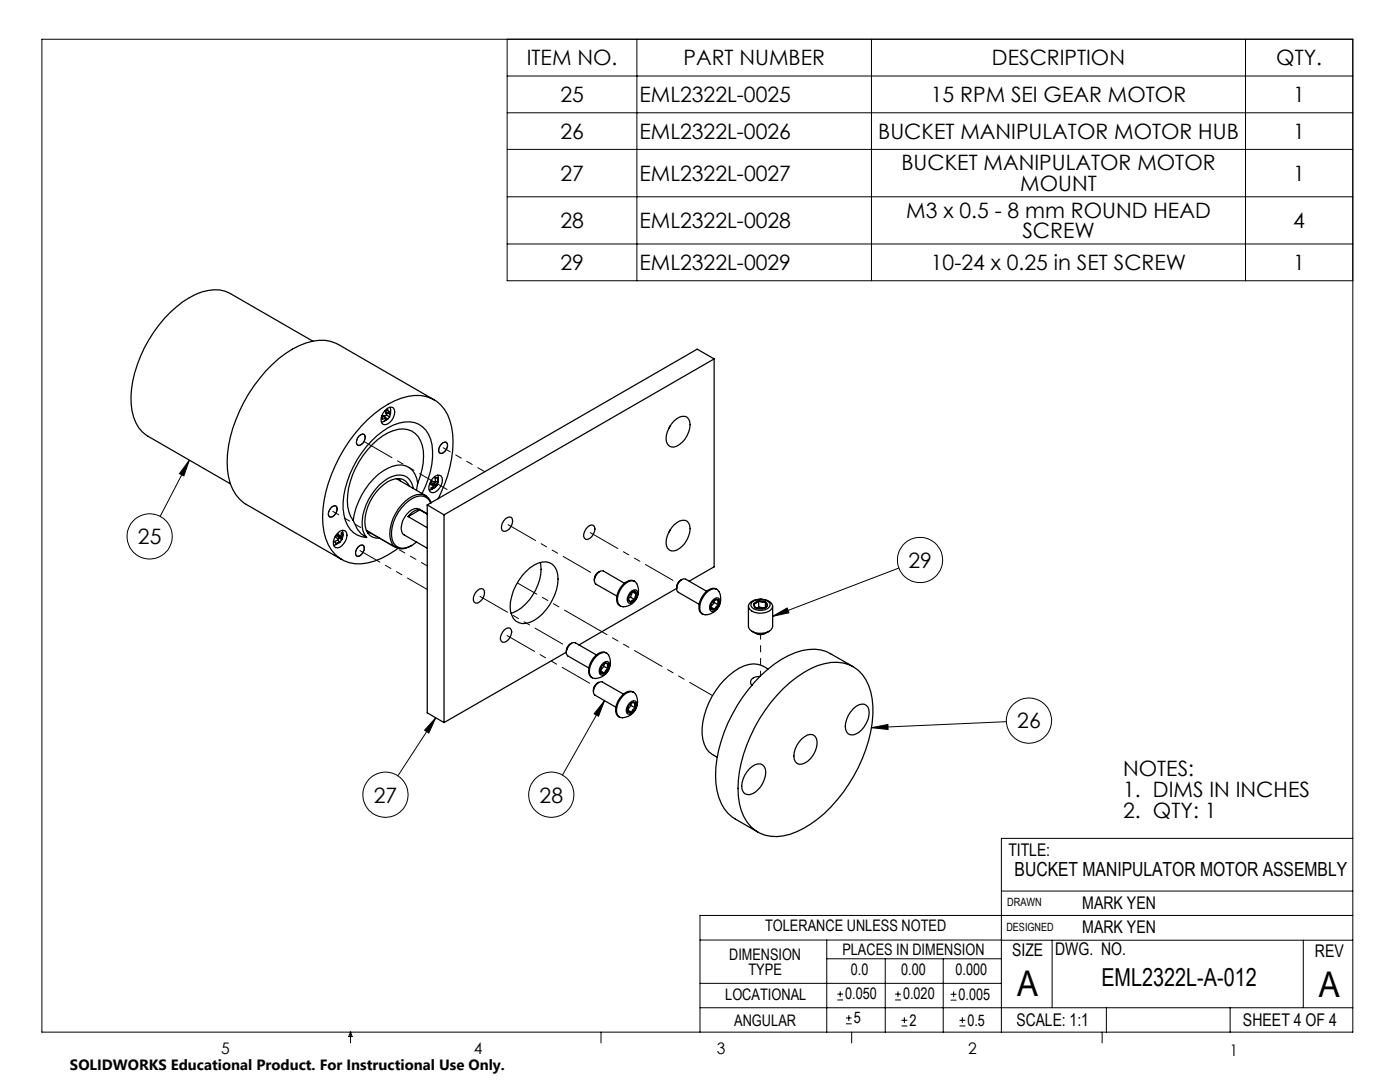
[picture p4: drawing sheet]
<svg xmlns="http://www.w3.org/2000/svg" width="279mm" height="216mm" viewBox="0 0 279 216" stroke-linecap="round" stroke-linejoin="round" font-family="sans-serif">
<g fill="none" stroke="#000" stroke-width=".2">
<path d="M8.4 7.8h261.6v198.2h-261.6zM101.2 7.8v48.2h168.8M101.2 15.2h168.8M127.1 7.8v48.2M173.9 7.8v48.2M248.6 7.8v48.2M101.2 22.5h168.8M101.2 29.8h168.8M101.2 39.3h168.8M101.2 48.7h168.8M37.8 91.8l-1.1 3.2-.9-.5zM37.8 91.8l-5.8 11.2"/>
<path d="M179.4 113.3l-25.2 9.7M120.6 139.8l-1.1 3.1-.9-.5zM120.6 139.8l-8.3 14.9M154.2 123l2.9-1.7 .3 1zM87 143.2l-1.4 3.1-.9-.6zM87 143.2l-7.6 11.6M173.9 145.2l3.3-.6v1zM200.8 144l-26.9 1.2M199.8 177.8h70.2M270 167.3h-70.2v38.7M139.7 187.6h60.2M139.7 196.2h60.1"/>
<path d="M165 187.6v18.4M165 191.3h34.8M167.1 199.5h1.1M167.1 198.4h1.1M167.7 197.8v1.1M176.7 191.3v14.7M178.6 199.5h1.2M178.6 198.4h1.2M179.2 197.8v1.1M188.2 191.3v14.7M189.7 199.6h1.2M189.7 198.4h1.2"/>
<path d="M190.3 197.8v1.2M199.8 187.6h70.2M210 187.6v13.5M260.1 187.6v13.5M270 182.7h-130.3v23.3M70 206v2.1M70 206l.3 .8h-.7zM119.9 206v2.1M139.7 201.1h130.3M168.8 204.3h1.2M168.8 203.1h1.2M169.4 202.6v1.1"/>
<path d="M170 206v2.1M179.9 204.7h1.2M179.9 203.6h1.2M180.5 203v1.2M191.5 204.7h1.2M191.5 203.6h1.2M192.1 203v1.2M220 206v2.1M220.8 201.1v4.9M245.5 201.1v4.9"/>
<circle cx="29.9" cy="107" r="4.5"/>
<circle cx="183.6" cy="111.7" r="4.5"/>
<circle cx="76.9" cy="158.6" r="4.5"/>
<circle cx="110" cy="158.6" r="4.5"/>
<circle cx="205.4" cy="143.8" r="4.5"/>
</g>
<path d="M154.2 123l2.9-1.7 .3 1zM173.9 145.2l3.3-.6v1zM120.7 139.8l-1.2 3.1-.9-.5zM87 143.2l-1.4 3.1-.9-.6zM37.8 91.8l-1.1 3.2-.9-.5z" fill="#000"/>
<g fill="none" stroke="#000" stroke-width=".25">
<path d="M62.4 68.1l-16.4-9.5a8 8 0 0 0-8.2 .8 25.8 25.8 0 0 0-11.7 19.8 9.4 9.4 0 0 0 2.3 7l1.2 .9 16.4 9.5M86.6 79.8l-19-11a7.6 7.6 0 0 0-6.5-.4 21.8 21.8 0 0 0-10.4 8.6 26.6 26.6 0 0 0-5.3 16.8 8.6 8.6 0 0 0 3.7 6.8l19.1 11.1M142.5 71.6v41.5l-5 2.9M142.5 71.6l-3.4-1.9-53.8 31.1M142.5 71.6l-53.9 31.1M71.6 87l.8-.4 .2 .1a1.43 1.43 0 0 1-1.2 2.1 1.28 1.28 0 0 1 .2-1.8zM76.3 83l.9 .5M76.3 83v.6l.9-.1M76.7 84l-.6 .2M76.8 82l.6-.3 .4 .8M76.8 82l.4 .9M76.8 82.9v.4"/>
<path d="M76.8 82l1 .5M76.9 81.9a1.26 1.26 0 0 1 1.6-.5 2.47 2.47 0 0 1-1.6 3.3h-.4a1.98 1.98 0 0 1 .4-2.8zM77.2 83.8l-.6 .3M77.2 83.5l-.4 .4 .6-.3M77.2 82.9l-.9 .1M77.2 82.9l.6 .3M77.2 83.5l.2 .1M77.4 82.3h.1M77.4 82.3l-.4 .2M77.4 82.3l.5 .4M77.4 83.6l-.2 .1M77.8 83.2l-.4 .4"/>
<path d="M77.8 82.5l.1-.5v.7M77.8 81.3l.1 1M77.9 82.7l-.1 .5M79.1 95.5l5.9 3.4M79.7 95.5l.2 .5M81.7 97a2.48 2.48 0 0 0-3.5-1.3 9.5 9.5 0 0 0-5.3 9.3 2.46 2.46 0 0 0 2.8 2.4M82.5 97.5a2.83 2.83 0 0 0-4.2-2.4 10.6 10.6 0 0 0-5.9 10.8l.8 1.3M83.4 96.4a11.3 11.3 0 0 0 .5-8.5 4 4 0 0 0-5.4-2 15.1 15.1 0 0 0-8.1 8.8 12.2 12.2 0 0 0-.8 7.5l.9 1.7M83.4 96.4a3.6 3.6 0 0 0-5-3.4 12.9 12.9 0 0 0-7.4 8.4l-.5 2.5M83.4 96.4l-.3 1.4M84.2 98.5a15.5 15.5 0 0 0 1.7-10.9 4.7 4.7 0 0 0-6.2-3.2 15.9 15.9 0 0 0-8.4 7.3 16.9 16.9 0 0 0-2.6 11.1 4.9 4.9 0 0 0 4.5 4.4M85.9 96.5l.7 .4"/>
<path d="M86.2 96.4l.4 .1M86.2 96.4l-.1 .2M86.2 97.3l.3 .1M86.2 96.4l.9 .6M86.2 97.6l-.5 .2M86.4 95.4a1.04 1.04 0 0 1 1.8-.1 2.66 2.66 0 0 1-1.8 3 .93 .93 0 0 1-.8-1.2l.4-1.2zM86.6 96.9l-.6 .5h.5M86.7 96.2l-.1 .3M86.9 96l.5 .3M87.1 97l-.6 .4M87.2 96.8l-.1 .2M87.2 96.8l-1.1 .8"/>
<path d="M87.3 94.8l.2 .6M87.4 96.3l.1-.2-.3 .7-.6-.3M87.4 96.3l-.1-.9-.5-.1 .1 .9-.8-.2-.3 .7 .8 .2M87.5 99.5a24.9 24.9 0 0 0 2.8-12.8 8.2 8.2 0 0 0-4.2-7.2 8.7 8.7 0 0 0-7.3 .5 26.8 26.8 0 0 0-12.7 14.7 19.5 19.5 0 0 0-1.1 12.8 6.8 6.8 0 0 0 8.4 4.8 15.2 15.2 0 0 0 6-2.9M87.5 95.4v.8M88.1 88.6l.3-.3h.6a1.46 1.46 0 0 1-.9 2.2h-.3a1.22 1.22 0 0 1 .3-1.9zM133.8 84.9l-.3 .5M134.5 84a2.29 2.29 0 0 1 2.6-.7 3 3 0 0 1 0 3.6 3.6 3.6 0 0 1-3.1 2.3 1.74 1.74 0 0 1-1-2.4 6.4 6.4 0 0 1 1.5-2.8zM66.1 101.3l.3-.3h.6a1.46 1.46 0 0 1-1.2 2.2 1.2 1.2 0 0 1 .3-1.9zM67.1 108.6l-.5 .2M67.3 106.7l.8 .4M67.3 106.4a1.04 1.04 0 0 1 1.9-.1 2.66 2.66 0 0 1-1.9 3h-.3a1.33 1.33 0 0 1-.3-1.8z"/>
<path d="M67.3 107.8l.5 .3M67.4 107l.3 .4M67.4 107l.9 .5M67.5 106.8l-.1 .2M67.7 107.4l-.2 .2M67.7 107.4l.5 .3M67.8 108.2l-.7 .5M68.1 107.1l-.7-.6-.5 .6 .7 .6-.9 .4 .3 .3 .8-.3M68.1 106.5l.3 .2M68.2 107.7l-.5 .6 .1-.2M68.3 105.8l.1 .6M68.3 107.5l-.1 .2"/>
<path d="M68.4 106.7l-.1 .8M68.4 106.7l-.3-.4v.8M68.4 106.4l-.2 1.2M70.5 103.9a5.1 5.1 0 0 0 2.7 3.3M71.5 109.1l.3-.2 .6-.1a1.46 1.46 0 0 1-.9 2.2h-.3a1.3 1.3 0 0 1 .3-1.9zM73.1 105.8l5.9 3.5M73.4 106.3h.5M81.5 103.1l3.8 2.2M83.8 101.7a2.59 2.59 0 0 0-2.3 1.4M83.8 101.7l1.5 .9M83.8 101.7l-2.3 1.4M85.3 102.5l-1.6-.9a2.6 2.6 0 0 0-3 1.7 3.6 3.6 0 0 0-.4 3.2l5 2.9"/>
<path d="M85.3 100.8l3.3 1.9M85.3 100.8v41.4l3.3 2M86 100.4a2.3 2.3 0 0 0-3.6-1 8.3 8.3 0 0 0-4.1 8.3 2.24 2.24 0 0 0 3.3 1.4l1.5-.9M86 100.3a2.37 2.37 0 0 0-3.6-1.3 9 9 0 0 0-4.5 8.4 2.39 2.39 0 0 0 3.7 1.7l.6-.3M88.6 102.7v41.5M95.3 117.8l.8-.4 .3 .1a1.91 1.91 0 0 1-1.5 2.8 1.12 1.12 0 0 1-.3-1.5zM100.9 103.5l.8-.3h.3a1.91 1.91 0 0 1-1.5 2.8 1.09 1.09 0 0 1-.3-1.5zM105 114.1a4.7 4.7 0 0 1 4.7-1.8 3.6 3.6 0 0 1 1.6 4.2 10.3 10.3 0 0 1-5.5 7.7 2.7 2.7 0 0 1-3.9-2.2 10 10 0 0 1 3.1-7.9zM107.8 112.3a9.7 9.7 0 0 1-5.8 10.1M117.3 105.1l.8-.4a.87 .87 0 0 1 .5 1.3 1.94 1.94 0 0 1-1.7 1.6 1.04 1.04 0 0 1-.2-1.5zM119.7 114.1l-.3 .1a1.74 1.74 0 0 0-.8 1.7M124.5 116.7a1.69 1.69 0 0 1 2.4-.5 3.1 3.1 0 0 1 .1 3.3 3.1 3.1 0 0 1-2.9 1.5 1.35 1.35 0 0 1-.9-1.6 4.8 4.8 0 0 1 1.3-2.7z"/>
<path d="M124.6 116.4l-4.2-2.5a1.74 1.74 0 0 0-1.8 2.1l.3 .6 4.2 2.4M125.4 119.5a.45 .45 0 0 0 .4 .6M125.4 119.5l.4 .6M125.7 118.3a.97 .97 0 0 1 1.4-.4 1.77 1.77 0 0 1-1.6 2.4 1.2 1.2 0 0 1-.1-1.6zM125.8 119.2l-.4 .2M125.8 119.2l.8 .4M126.6 119.6l-.5 .5h-.3M126.6 118l.4 .3v.3M126.6 118a1.56 1.56 0 0 0-1.2 1.5M126.6 118l-.5 .2M126.6 118l.4 .6M126.6 119.6l-.8 .5"/>
<path d="M126.7 116a1.74 1.74 0 0 0-2.3 .6 3.7 3.7 0 0 0-1.2 3.8l.6 .5M127 118.6v.4l-.4 .6M127 118.6l-.4 1M127 118.6l-.8-.5-.4 1.1M133.8 105.7l-.3 .5M134.5 104.8a2.29 2.29 0 0 1 2.6-.8 3 3 0 0 1 0 3.7 3.6 3.6 0 0 1-3.1 2.2 1.74 1.74 0 0 1-1-2.3 6.4 6.4 0 0 1 1.5-2.8zM135 117.4l-19.5 11.3M136.1 115.6l-.4 .3a1.76 1.76 0 0 0-.7 1.6M140.9 118.4a1.74 1.74 0 0 1 2.4-.6 3.1 3.1 0 0 1-2.7 4.9 1.31 1.31 0 0 1-.9-1.7 4.7 4.7 0 0 1 1.2-2.6zM141 118l-4.2-2.4a1.52 1.52 0 0 0-1.7 1.3 .91 .91 0 0 0 .3 1.3l4.1 2.4M142.3 119.7l.8-.4h.3a1.81 1.81 0 0 1-1 2.7h-.3a1.46 1.46 0 0 1 .2-2.3zM142.6 119.8v.4"/>
<path d="M142.7 119.7a1.57 1.57 0 0 0-.7 1.8M142.7 119.7l.4-.1 .3 .2M142.7 119.7l.7 .1M143.1 117.6a1.08 1.08 0 0 0-1.3-.1 4 4 0 0 0-2.1 4.6l.5 .5M143.4 119.8l.1 .3-.1 .6M143.4 119.8l-.1 .1 .1 .8M151.4 119.9l-.7 .3-.2 .3M151.4 119.9h.7l.7 .2M151.4 119.9l-.5 .5-.4 .1M151.4 119.9l.8 .3 .6-.1M151.4 119.9v1.2M100.7 125.7l.8-.4a.87 .87 0 0 1 .5 1.3 1.94 1.94 0 0 1-1.7 1.6 1.04 1.04 0 0 1-.3-1.6z"/>
<path d="M113 130.1l-24.4 14.1M114.1 128.3a1.74 1.74 0 0 0-1.1 1.9M119 130.7l-4.2-2.4a1.7 1.7 0 0 0-1.8 1.7v.4l.3 .5 4.2 2.4M119.1 130.9a1.55 1.55 0 0 1 2.3-.3 3.1 3.1 0 0 1-3 4.7 1.75 1.75 0 0 1-.6-2.5l.8-1.4zM119.5 136.2a1.93 1.93 0 0 0-.9 2.4l4.3 2.5M119.5 136.2l.7-.1 4.2 2.4M119.5 136.2a1.73 1.73 0 0 0-1.1 1.8M119.8 133.7l.1 .5M119.9 134.2l.2 .2 .5-.1M119.9 134.2l.7 .1M120.4 132.3l.8-.3a.92 .92 0 0 1 .4 1.3 1.85 1.85 0 0 1-1.7 1.4 1.6 1.6 0 0 1 .5-2.4zM120.5 133l-.7 .8 .8 .5"/>
<path d="M120.5 132.5v.5M120.5 133l.9 .4M120.6 132.4a.5 .5 0 0 1 .8 .1M120.6 132.4a1.51 1.51 0 0 0-.7 1.8M120.6 132.4l.8 .1M121.1 130.3a1.63 1.63 0 0 0-2.2 .5 3.9 3.9 0 0 0-1.3 3.8l.6 .7M121.4 133.4l-.8 .9M121.4 132.5l.1 .4-.1 .5M121.4 132.5l-.2 .5 .2 .4M121.4 133.4l-.6 .4-.2 .5M124.4 138.8a1.72 1.72 0 0 1 2.4-.4 3.1 3.1 0 0 1 0 3.3 3.1 3.1 0 0 1-2.9 1.5 1.42 1.42 0 0 1-.9-1.7 4.6 4.6 0 0 1 1.4-2.7zM126.5 138.1a1.58 1.58 0 0 0-2.3 .6 3.8 3.8 0 0 0-1.2 3.8l.6 .6"/>
<path d="M141.9 121l.1 .5M142 121.5a.49 .49 0 0 0 .7 .1M142 121.5l.7 .1M142.6 120.2l-.7 .9 .8 .5M142.6 120.2l.8 .5M143.4 120.7l-.7 .9M143.4 120.7l-.5 .4-.2 .5M149.4 121v4l.2 .6 .5 .4M149.6 120.4a3.2 3.2 0 0 1 4.5 .1 1.11 1.11 0 0 1-.7 1.5 3.5 3.5 0 0 1-3.8-.4l-.2-.4v-.4zM150.1 126a2.52 2.52 0 0 0 3.4 0M150.1 120.1a2.63 2.63 0 0 1 3.5 .3 1.02 1.02 0 0 1-.8 1.2 2.35 2.35 0 0 1-2.9-.8zM150.5 120.5a.6 .6 0 0 0 .3 .7"/>
<path d="M150.5 120.5l.3 .7M151.4 121.1l-.4 .3M151.4 121.1l.7 .1M151.7 135a1.46 1.46 0 0 0-1.9 1.4l.3 .4M152.1 121.2l-1 .2M152.1 121.2l.4 .2M152.8 120.1a.6 .6 0 0 1 .3 .8M152.8 120.1l.3 .8M152.8 120.1v1.1M153.1 120.9a1.85 1.85 0 0 1-2.3 .3M153.1 120.9l-.5 .4-.5-.1M153.3 133.5a4.9 4.9 0 0 0-5.8-.2 15.5 15.5 0 0 0-7.4 13.2 4.8 4.8 0 0 0 3 4.6"/>
<path d="M154.2 121v4a2.35 2.35 0 0 1-2.9 1.4l-1.2-.4M156.3 137.4a17.8 17.8 0 0 1 9.5-5.2 7.1 7.1 0 0 1 8 5.8 21.7 21.7 0 0 1-1.7 13.3 29.1 29.1 0 0 1-11.7 14 9.7 9.7 0 0 1-8.8 .9 8.5 8.5 0 0 1-4.2-7.3 28 28 0 0 1 6.4-18.7zM170.3 133l-4.5-2.5a8 8 0 0 0-7.1-.3 25.6 25.6 0 0 0-12.5 12.3 24.5 24.5 0 0 0-3.1 15.2 8 8 0 0 0 3.7 5.7l4.4 2.6M125.2 141.5l.1 .6M125.3 142.1a.49 .49 0 0 0 .7 0M125.3 142.1h.7M125.8 140.2l.7-.4 .3 .1a1.81 1.81 0 0 1-1 2.6h-.4a1 1 0 0 1-.3-1.4zM125.9 140.3v.5M125.9 140.8l-.7 .8 .8 .5M125.9 140.8l.9 .5M126 140.2l.4-.1 .4 .2M126 140.2a1.57 1.57 0 0 0-.7 1.9"/>
<path d="M126 140.2l.8 .1M126.8 141.3l-.8 .8M126.8 140.3l.1 .3-.1 .7M126.8 141.3l-.6 .4-.2 .4M126.8 140.3l-.2 .4 .2 .6M149.6 153.4a2.21 2.21 0 0 1 2.6-.8 2.98 2.98 0 0 1 0 3.7 3.5 3.5 0 0 1-3.1 2.2 1.48 1.48 0 0 1-1.1-1.6 5.4 5.4 0 0 1 1.6-3.5zM160.1 147.4a1.92 1.92 0 0 1 2.5-.5 3.4 3.4 0 0 1-.4 3.8 3.5 3.5 0 0 1-2.7 1.8 1.46 1.46 0 0 1-1.1-1.7 5 5 0 0 1 1.7-3.4zM170.3 141.5a2.18 2.18 0 0 1 2.6-.8 2.42 2.42 0 0 1 .3 2.9 4.5 4.5 0 0 1-2.9 3 1.39 1.39 0 0 1-1.6-1.6 5.4 5.4 0 0 1 1.6-3.5z"/>
</g>
<path d="M72.9 87.2l-.3-.5a1.44 1.44 0 0 0-1.2 2.1 1.49 1.49 0 0 0 1.5-1.6M89.3 88.8l-.2-.5a1.44 1.44 0 0 0-1.3 2.1 1.49 1.49 0 0 0 1.5-1.6M67.3 101.5l-.3-.5a1.44 1.44 0 0 0-1.2 2.1 1.49 1.49 0 0 0 1.5-1.6M72.7 109.4l-.2-.6a1.44 1.44 0 0 0-1.3 2.2 1.49 1.49 0 0 0 1.5-1.6M118.6 115.6a1.76 1.76 0 0 1 .8-1.4M135.1 117.2a1.76 1.76 0 0 1 .7-1.4M113 129.9a1.76 1.76 0 0 1 .8-1.4M118.4 137.7a1.76 1.76 0 0 1 .8-1.4M150.9 126.4a2.07 2.07 0 0 0 1.8 0" fill="none" stroke="#000" stroke-width=".2" stroke-dasharray="6.3 1.3 1.3 1.3 1.3 1.3"/>
<path d="M96.8 94.1l-8.4-4.8" fill="none" stroke="#000" stroke-width=".2" stroke-dasharray="6.3 1.3 1.3 1.3 1.3 1.3" stroke-dashoffset="4.7"/>
<path d="M118.9 114.8l-18.5-10.7M135.3 116.4l-18.5-10.7M113.3 129.1l-18.5-10.7M118.7 136.9l-18.5-10.6" fill="none" stroke="#000" stroke-width=".2" stroke-dasharray="6.3 1.3 1.3 1.3 1.3 1.3" stroke-dashoffset="-1.1"/>
<path d="M89.9 98.1l-17.9-10.4" fill="none" stroke="#000" stroke-width=".2" stroke-dasharray="6.3 1.3 1.3 1.3 1.3 1.3" stroke-dashoffset="-.8"/>
<path d="M151.8 126.6v8.2" fill="none" stroke="#000" stroke-width=".2" stroke-dasharray="6.3 1.3 1.3 1.3 1.3 1.3" stroke-dashoffset="5.4"/>
<path d="M85.3 112.9l-18.9-10.9" fill="none" stroke="#000" stroke-width=".2" stroke-dasharray="6.3 1.3 1.3 1.3 1.3 1.3" stroke-dashoffset="5"/>
<path d="M116.5 124l25.7 14.8" fill="none" stroke="#000" stroke-width=".2" stroke-dasharray="6.3 1.3 1.3 1.3 1.3 1.3" stroke-dashoffset="1"/>
<path d="M85.3 117.6l-13.5-7.7M103.2 116.3l13.3 7.7" fill="none" stroke="#000" stroke-width=".2" stroke-dasharray="6.3 1.3 1.3 1.3 1.3 1.3" stroke-dashoffset="1.8"/>
<g font-size="7.1">
<text x="203" y="198.7">A</text>
<text x="263.2" y="198.9">A</text>
</g>
<text font-size="4.9" x="219.8" y="196.7">EML2322L-A-012</text>
<g font-size="4.2">
<text x="105.1" y="13">ITEM NO.</text>
<text x="136.4" y="13">PART NUMBER</text>
<text x="198" y="13">DESCRIPTION</text>
<text x="254.7" y="13">QTY.</text>
<text x="111.8" y="20.4">25</text>
<text x="127.6" y="20.4">EML2322L-0025</text>
<text x="185.8" y="20.4">15 RPM SEI GEAR MOTOR</text>
<text x="258.1" y="20.4">1</text>
<text x="111.8" y="27.7">26</text>
<text x="127.6" y="27.7">EML2322L-0026</text>
<text x="175.3" y="27.7">BUCKET MANIPULATOR MOTOR HUB</text>
<text x="258.1" y="27.7">1</text>
<text x="179.9" y="34">BUCKET MANIPULATOR MOTOR</text>
<text x="111.8" y="36.1">27</text>
<text x="127.6" y="36.1">EML2322L-0027</text>
<text x="203.6" y="38.1">MOUNT</text>
<text x="258.1" y="36.1">1</text>
<text x="111.8" y="45.5">28</text>
<text x="127.6" y="45.5">EML2322L-0028</text>
<text x="180.9" y="43.4">M3 x 0.5 - 8 mm ROUND HEAD</text>
<text x="204" y="47.6">SCREW</text>
<text x="258.1" y="45.5">4</text>
<text x="111.8" y="53.9">29</text>
<text x="127.6" y="53.9">EML2322L-0029</text>
<text x="185.8" y="53.9">10-24 x 0.25 in SET SCREW</text>
<text x="258.1" y="53.9">1</text>
<text x="27.5" y="108.6">25</text>
<text x="181.3" y="113.3">29</text>
<text x="203" y="145.4">26</text>
<text x="224.2" y="154.8">NOTES:</text>
<text x="74.6" y="160.1">27</text>
<text x="107.7" y="160.1">28</text>
<text x="224.2" y="158.9">1. DIMS IN INCHES</text>
<text x="224.2" y="163.1">2. QTY: 1</text>
</g>
<text font-size="3.9" x="202.5" y="174.9">BUCKET MANIPULATOR MOTOR ASSEMBLY</text>
<g font-size="3.5">
<text x="201.2" y="170.7">TITLE:</text>
<text x="216" y="181.4">MARK YEN</text>
<text x="202" y="190.7">SIZE</text>
<text x="210.6" y="190.6">DWG. NO.</text>
<text x="216" y="186.2">MARK YEN</text>
<text x="262.4" y="190.9">REV</text>
<text x="202.9" y="204.6">SCALE: 1:1</text>
<text x="248.1" y="204.6">SHEET 4 OF 4</text>
</g>
<g font-size="3.2">
<text x="152.7" y="185.7">TOLERANCE UNLESS NOTED</text>
<text x="145.5" y="191.5">DIMENSION</text>
<text x="168.1" y="190.5">PLACES IN DIMENSION</text>
<text x="149.4" y="194.6">TYPE</text>
<text x="169.8" y="194.6">0.0</text>
<text x="179.8" y="194.6">0.00</text>
<text x="190.7" y="194.6">0.000</text>
<text x="144.7" y="199.6">LOCATIONAL</text>
<text x="168.7" y="199.4">0.050</text>
<text x="180.2" y="199.4">0.020</text>
<text x="191.3" y="199.5">0.005</text>
<text x="146.5" y="204.6">ANGULAR</text>
<text x="170.4" y="204.2">5</text>
<text x="181.5" y="204.6">2</text>
<text x="193.1" y="204.6">0.5</text>
<text x="44.2" y="210.4">5</text>
<text x="94.6" y="210.3">4</text>
<text x="143.1" y="210.4">3</text>
<text x="193.2" y="210.3">2</text>
<text x="245.4" y="210.6">1</text>
</g>
<text font-size="3" x="14" y="213.5">SOLIDWORKS Educational Product. For Instructional Use Only.</text>
<g font-size="2.3">
<text x="200.8" y="185.7">DESIGNED</text>
<text x="201" y="180.9">DRAWN</text>
</g>
</svg>
